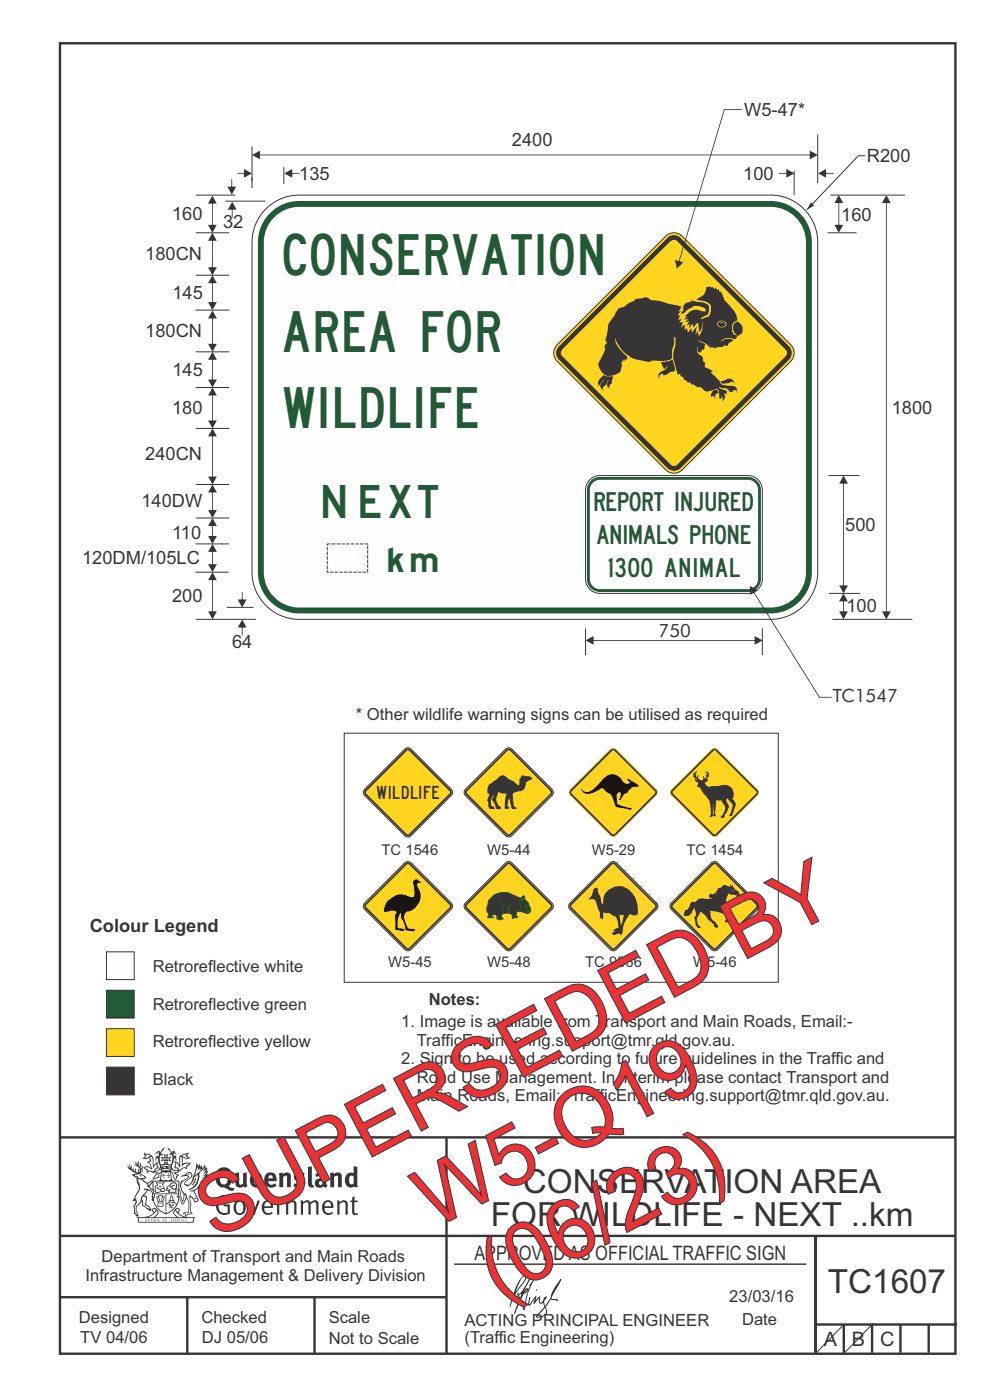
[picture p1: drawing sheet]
<svg xmlns="http://www.w3.org/2000/svg" width="210mm" height="297mm" viewBox="0 0 210 297" stroke-linecap="round" stroke-linejoin="round" font-family="sans-serif">
<g fill="none" stroke="#373435" stroke-width=".51">
<path d="M12.7 9.2h190v278h-190zM12.7 241.3h190M94.7 241.4v45.8M12.7 275.2h82M12.7 262.2h190.1M39.7 275.2v12M66.7 275.2v12M173 262.1v24.9M173 281h30M179 281v6M185 281v6M191 281v6"/>
<path d="M197 281v6"/>
</g>
<path d="M96.4 268.2h74.6" fill="none" stroke="#373435" stroke-width=".21"/>
<g fill="#373435">
<path d="M47 248.4a2.55 2.55 0 0 0 0 2.7l.3 .2a.81 .81 0 0 0 1-1v-.5a1.04 1.04 0 0 0-1.1-1.5zM46.3 248.1a1.82 1.82 0 0 1 2.1-.2 1.82 1.82 0 0 1 .9 1.8 2.29 2.29 0 0 1-.8 2l.7 .3h.5l-.2 .6a2.87 2.87 0 0 1-2-.7 2.12 2.12 0 0 1-1.7-3.1z" fill-rule="evenodd"/>
<path d="M49.9 248.9l.8-.2v2a.46 .46 0 0 0 .3 .6 .46 .46 0 0 0 .6-.3v-2.1l.7-.2v2.4l.2 .5-.5 .3-.3-.3a1.02 1.02 0 0 1-1.2 .3 1.02 1.02 0 0 1-.6-1.1z" fill-rule="evenodd"/>
<path d="M54 249.5l-.1 .5h.9a.49 .49 0 0 0-.2-.6 .49 .49 0 0 0-.6 .1zM53.4 249.1a1.34 1.34 0 0 1 1.6-.2 1.34 1.34 0 0 1 .6 1.5v.2h-1.7a.77 .77 0 0 0 .5 .8 .77 .77 0 0 0 .9-.4l.3 .5a1.59 1.59 0 0 1-2 .2 1.59 1.59 0 0 1-.5-2.1z" fill-rule="evenodd"/>
<path d="M57 249.5l-.1 .5h1a.49 .49 0 0 0-.2-.6 .49 .49 0 0 0-.7 .1zM56.4 249.1a1.34 1.34 0 0 1 1.6-.2 1.34 1.34 0 0 1 .7 1.5v.2h-1.8a.77 .77 0 0 0 .5 .8 .77 .77 0 0 0 .9-.4l.4 .5a1.59 1.59 0 0 1-2.1 .2 1.59 1.59 0 0 1-.5-2.1z" fill-rule="evenodd"/>
<path d="M59.2 248.9l.7-.2 .1 .4a.95 .95 0 0 1 1-.3 .95 .95 0 0 1 .7 .8v2.3h-.8v-2.3a.46 .46 0 0 0-.8 .1v2.2h-.8z" fill-rule="evenodd"/>
<path d="M62.6 249.1a1.75 1.75 0 0 1 2-.1l-.2 .5-.6-.2a.43 .43 0 0 0-.6 .3l.4 .3a1.04 1.04 0 0 1 1.2 1.1 1.04 1.04 0 0 1-1.4 1l-1.2-.4 .3-.6 1 .4 .4-.4a.88 .88 0 0 0-1-.5l-.4-.2-.1-.4z" fill-rule="evenodd"/>
<path d="M65.3 247.6l.8-.2 .1 3.8 .3 .2 .1 .4a.88 .88 0 0 1-1 0 .88 .88 0 0 1-.3-1z" fill-rule="evenodd"/>
<path d="M67.8 250.6a.43 .43 0 0 0-.1 .7 .43 .43 0 0 0 .7-.1v-.7zM66.8 249.1a1.7 1.7 0 0 1 2.4 .1v1.9l.3 .4-.4 .5-.5-.4a1.03 1.03 0 0 1-1.7-.1 1.03 1.03 0 0 1 .8-1.5h.7v-.4a.8 .8 0 0 0-1.2 .1z" fill-rule="evenodd"/>
<path d="M70 248.9l.7-.2 .1 .4a.95 .95 0 0 1 1-.3 .95 .95 0 0 1 .7 .8v2.3h-.8v-2.3a.46 .46 0 0 0-.8 .1v2.2h-.8z" fill-rule="evenodd"/>
<path d="M74.3 249.5a1.48 1.48 0 0 0 0 1.7h.5l.2-.1v-1.5l-.3-.2zM75 247.4l.8 .1 .1 4.4h-.7l-.1-.2a1.26 1.26 0 0 1-1.4 0 1.26 1.26 0 0 1-.5-1.3 1.29 1.29 0 0 1 .4-1.4 1.29 1.29 0 0 1 1.4-.1z" fill-rule="evenodd"/>
<path d="M46.4 253.9a1.72 1.72 0 0 1 2.3 0l-.3 .3a1.24 1.24 0 0 0-1.4-.2 1.24 1.24 0 0 0-.6 1.4 1.49 1.49 0 0 0 1.2 1.9l.7-.1v-1.3h-.8l-.1-.4h1.3v1.9a1.93 1.93 0 0 1-2.2 0 1.93 1.93 0 0 1-.7-2.2l.2-.8z" fill-rule="evenodd"/>
<path d="M50.4 255.1a1.65 1.65 0 0 0 .2 2.2 .99 .99 0 0 0 1-1.4 .78 .78 0 0 0-.4-.8 .78 .78 0 0 0-.8 0zM50 254.9a1.33 1.33 0 0 1 1.6-.1 1.33 1.33 0 0 1 .5 1.4 1.31 1.31 0 0 1-1.3 1.6 1.31 1.31 0 0 1-1.2-1.6v-.6z" fill-rule="evenodd"/>
<path d="M52.5 254.7l.4-.1 .9 2.6 .8-2.5h.5l-1.1 3h-.5z" fill-rule="evenodd"/>
<path d="M56.3 255.2l-.2 .7h1.3a.7 .7 0 0 0-.3-.8 .7 .7 0 0 0-.8 .1zM55.9 255a1.22 1.22 0 0 1 1.5-.2 1.22 1.22 0 0 1 .5 1.5h-1.8a.93 .93 0 0 0 .5 1 .93 .93 0 0 0 1.1-.2l.2 .3a1.43 1.43 0 0 1-1.8 .1 1.43 1.43 0 0 1-.6-1.7z" fill-rule="evenodd"/>
<path d="M58.7 254.7l.4-.1 .1 .5 .4-.4 .6-.1-.2 .5a.66 .66 0 0 0-.8 .7v1.9h-.4z" fill-rule="evenodd"/>
<path d="M60.6 254.7l.4-.1 .1 .5a.94 .94 0 0 1 1-.5 .94 .94 0 0 1 .8 .8v2.3h-.5l-.1-2.5a.81 .81 0 0 0-1.2 .3v2.2h-.4z" fill-rule="evenodd"/>
<path d="M63.7 254.7l.5-.1 .1 .5 .4-.3a.78 .78 0 0 1 1.1 .3 .9 .9 0 0 1 1-.5 .9 .9 0 0 1 .8 .8v2.3h-.5l-.1-2.5a.67 .67 0 0 0-1.1 .3v2.2h-.5v-2.4l-.4-.3-.7 .4v2.3h-.5z" fill-rule="evenodd"/>
<path d="M69 255.2l-.1 .7h1.3a.7 .7 0 0 0-.3-.8 .7 .7 0 0 0-.9 .1zM68.7 255a1.22 1.22 0 0 1 1.5-.2 1.22 1.22 0 0 1 .5 1.5h-1.8a.93 .93 0 0 0 .4 1 .93 .93 0 0 0 1.2-.2l.1 .3a1.44 1.44 0 0 1-1.7 .1 1.44 1.44 0 0 1-.6-1.7z" fill-rule="evenodd"/>
<path d="M71.4 254.7l.5-.1 .1 .5a.94 .94 0 0 1 1-.5 .94 .94 0 0 1 .8 .8v2.3h-.5l-.1-2.5a.81 .81 0 0 0-1.2 .3v2.2h-.4z" fill-rule="evenodd"/>
<path d="M74.7 253.9l.5-.1v.9h.7l-.1 .3h-.6v2.2l.1 .2h.5l.1 .3a.75 .75 0 0 1-1.2-.6v-2.1h-.4v-.3h.4z" fill-rule="evenodd"/>
<path d="M30.8 244.9l1.1 .3-.9 .5h-.4l.6-.5zM31.8 245.4h.2a2.44 2.44 0 0 1 .4 1.9l.1 .5 .7-1-.1 .6 .3 .3a.57 .57 0 0 0-.6 .7l-1-.1-.5 .2 .2-.5-.8-.3 .7-.1 .9 .5 .1-.1-.6-1.3-.2-.2h.5zM30.7 244.4l-.1 .5 .2 .4-.6 .4a1.04 1.04 0 0 0 1.4-.1l.2 .6-.3 .1-.2 .4a.94 .94 0 0 1 .8 1.1l-.2-.1a1.16 1.16 0 0 0-1.5-.1l.3 .4 .4 .2 .1 .5 .2 .1 .1-.2a.94 .94 0 0 1 1.1 .2l.8 .1-1.2 1.2a1.13 1.13 0 0 0 1.2-.2l.4-.1-.1-.4 .5-.8a.83 .83 0 0 0-.6 1.1l-.3-.1-.7 .4 1.1-1.4-.5 .1-.5-.1 1.3-.5-.1-.1-.9 .4v-.3l.2-.2 .3 .1 .1-.3-.2-.4v-.6l-.1-.4-.7 1v-.7a1.42 1.42 0 0 0-1.6-1.8z" fill-rule="evenodd"/>
<path d="M38.5 245.2l.5-.2 .7-.1-.6 .3 .8 .5h-.3zM38.3 245.5l.2-.1 .1 2a1.69 1.69 0 0 1 1.6-.6l-.8 .5 .1 .5a1.1 1.1 0 0 0-1.5 .6l-.1-.5-.2-.2h-.5l.3-.4-.3-.7a1.42 1.42 0 0 1 .8 1.1l.2-.1zM37.1 246.2l.1 1-.2 .3 .1 .4h.5l.1 .2a.96 .96 0 0 1-1.1-.1l-.1 .1a1.06 1.06 0 0 0 1.3 .2v.1a.72 .72 0 0 1-1 .2l.3 .5 .6 .2-.4 .2-.1 .6-.2-.3-.4-1.1-.4-.4 .4 .9a1.54 1.54 0 0 0 .7 1.2l.2-.3a.58 .58 0 0 1 .4-.8l.2-.1h-.3l-.5-.3 .9-.5a.93 .93 0 0 1 1.2-.5v.2l.2-.2 .1-.5a.99 .99 0 0 0 .7-.8l-1.3 .1-.3 .2-.1-1.4 .9 .4 .9-.3h-.4l-.5-.4 .4-.7-.6 .2a1.46 1.46 0 0 0-1.4 2.1v.4l-.2-.4z" fill-rule="evenodd"/>
<path d="M35.6 248.9l.2 .1-.1 .3 .4 .1h-.4v.6l-.1-.6h-.3l.3-.1z" fill-rule="evenodd"/>
<path d="M34.6 248.9l.2 .1v.3l.3 .1h-.3l-.1 .6v-.6h-.4l.4-.1z" fill-rule="evenodd"/>
<path d="M34.3 248.8a.57 .57 0 0 1 .9 .2 .57 .57 0 0 1 .9-.2l.2 1.4h-.2a.57 .57 0 0 1-.9 0 .69 .69 0 0 1-1.1 0zM34.2 248.1l-.3 2.1-.2 .4h3l-.2-.4-.3-2.1h-.2v.2l-.8-.1-.8 .1v-.2z" fill-rule="evenodd"/>
<path d="M34.2 252.4a.3 .3 0 0 0 .6 0 .3 .3 0 0 0-.6 0zM33.3 250.9l.3 .3-.3 .4a.79 .79 0 0 0 0 1.3l.8-.2-.1-.3a.55 .55 0 0 1-.7-.6l.1-.1 .2 .3 .3 .2 .8-.2-.4-.7 .4-.4-.7 .2zM33 250.7l1.1 .2 .9-.2-.4 .6 .4 1.2a.56 .56 0 0 1-.8 .3l-.2 .1a.73 .73 0 0 1-.9 .1 .73 .73 0 0 1-.3-1v-.4l.6-.4z" fill-rule="evenodd"/>
<path d="M35.6 251.8l.7-.4a.58 .58 0 0 1 1-.1 .58 .58 0 0 1-.4 .9l-.3-.3a.43 .43 0 0 1 .6-.4 .57 .57 0 0 0-.8 .2l-.2-.1-.3 .1 .4 .2a.55 .55 0 0 0 .9 .4v.5h-1.3l.3-.4-.1-.1-.6 .1 .2-.3-.2-.1zM35.4 251.8l-.1 .2a.39 .39 0 0 0 .2 .6h.3l-.2 .4h1.9l-.1-.8a.86 .86 0 0 0-.1-1.3 .86 .86 0 0 0-1.3 .4z" fill-rule="evenodd"/>
<path d="M36 254.8h.8v.2h-.8zM36.4 253.8l.2 .8h-.4zM36.4 253.5l-.3 .5-.1 .6h-.2v.4l-.7 .4 .2 .1a1.48 1.48 0 0 1 2.1 .2l.2-.1-.6-.5v-.5h-.2l-.1-.6z" fill-rule="evenodd"/>
<path d="M35.8 255.4l.4 .1 .1 .3 .3-.2-.2-.2a.38 .38 0 0 1 .5 .5l-.2-.2-.3 .2 .3 .2-.3 .3-.1-.4-.4 .4-.1-.2 .4-.3-.1-.1-.2 .1z" fill-rule="evenodd"/>
<path d="M34.5 254h.2v.2l-.2 .6h-.2zM33.6 255.3h.9v.2a.55 .55 0 0 1-.8 .4v-.2l-.2-.1zM33.4 254h.2l.2 .8h-.2zM33.6 255l.8-.1 .1 .2h-.8zM33.8 253.7h.5l-.2 1.1h-.1zM33.3 253.8l-.1 .3 .3 1.1a.48 .48 0 0 0-.1 .6 .48 .48 0 0 0 .5 .2h.5a.49 .49 0 0 0 .2-.8l.3-1.1-.1-.3a1.42 1.42 0 0 0-1.5 0z" fill-rule="evenodd"/>
<path d="M33.7 251.5l.4 .1 .1 .3h-.3z" fill-rule="evenodd"/>
<path d="M41.3 250.1l.3-.2-.2 .8-.6 .8h-.2l.5-.7z" fill-rule="evenodd"/>
<path d="M39.7 249l.3-.2 .5 .2a.88 .88 0 0 1-.6 1.1 1.22 1.22 0 0 0-.8 1.3l.5 .2a.72 .72 0 0 0 .9-.4l.5-.8 .2-.6 .8-.6v.2a2.85 2.85 0 0 1-2 2.9l.1 .1a2.13 2.13 0 0 0 1.9-1.5v-.3a2.01 2.01 0 0 0 .3-1.7l1.1-1.3-.4 1 .7-.5-.7 1 .8-.4-.8 .8 .7-.2-.9 .6 .8-.1-.8 .4h.7l-.8 .3 .3 .2h-.4l.2 .3h-.4l.2 .3h-.4l.1 .2h-.1a2.16 2.16 0 0 1-2 1.1l.1 .2 .4-.1a.76 .76 0 0 1 .7 .8l.5 1.2-.6 .2a1.45 1.45 0 0 0-1.1-1.3l.2 1.8-.1 1.8 .4 .3a1.07 1.07 0 0 0-1.2 .4v-.3l-.5-.2a.87 .87 0 0 1 1.1-.1v-.7a4.4 4.4 0 0 0-.6-3.1l-.1-.3h-.2a2.16 2.16 0 0 1-.7-2.2l.3-.4 1.2-.7a.55 .55 0 0 0-.4-.8zM37.8 252.4a.76 .76 0 0 1 .3 1.1l.6 1.6 .4-1.7 .2 .1a.61 .61 0 0 1-.1 .9l-.3 .8-.2 .1-.7-1.6-.3 .1a1.18 1.18 0 0 0 .1-1.4zM41.8 247.5l.2 .7 .3-.5v.6l.4-.5a1.9 1.9 0 0 1-1.2 1.4l-.3 .3zM38.2 249.6l1.4-.2 .2 .2v.3l-.5 .2a1.26 1.26 0 0 0-.9 1.9l.2 .7a1.84 1.84 0 0 1 .1 2.1l-.4-1.4a.96 .96 0 0 0-.4-1.2l-.4 .2a.78 .78 0 0 1 0 1.3l.1 .3h.4l.4 1.1a.38 .38 0 0 0 .2 .4 .38 .38 0 0 0 .4-.1l.6-1.2a2.94 2.94 0 0 1 .4 2.5l-.1 .4h-.8l-.3 .4v.2l.4-.1 .1 .4 .2 .1a1.02 1.02 0 0 1 1.3-.5v-.4l-.3-.1 .1-1.8-.3-1.3h.1a1.14 1.14 0 0 1 .8 1 .63 .63 0 0 0 .8-.2 .63 .63 0 0 0-.2-.9l-.6-1.2 .9-.6 .2-.4h.3l-.1-.2h.4l-.1-.3h.3l-.1-.3 .5-.1-.2-.2 .6-.4v-.2h-.2l.4-.5h-.3l.3-.5-.4 .1 .4-.5v-.3l-.3 .2 .2-.7-.1-.2-.4 .3v-.8l-.6 .8-.2-.8-.2 .5-.3-.7-.1 .6-.5-.8-.1 1.4-.6 1.8a1.81 1.81 0 0 1-1 1.5l-.6-.2a1.75 1.75 0 0 1 1.1-1.2 .75 .75 0 0 0 .1-1.3 .75 .75 0 0 0-1.2 .4z" fill-rule="evenodd"/>
<path d="M41.2 254.1h.3l.2 .2-.4 .1z" fill-rule="evenodd"/>
<path d="M29.4 258.4h11.6l-.1 .8h-11.4zM31.3 258.2l.5-.1a2.48 2.48 0 0 0 1.4-1.3l.3 .5-.5 .6-.5 .3zM32.5 256.6l.3-.2 .2 .1-.3 .7zM37.2 256.8a2.65 2.65 0 0 0 1.8 1.4h-1.1l-.5-.3-.5-.6zM37.4 256.5l.2-.1 .3 .2-.3 .6zM29.2 258.2l.1 1.2h11.8l.2-1.1-.2-.1a4.1 4.1 0 0 1-3.3-.9l.3-.4-.1-.6a1.06 1.06 0 0 0-1.3 1l.2 .4 .6 .5h-4.7l.3-.1a.84 .84 0 0 0 .6-.8 .84 .84 0 0 0-.5-.8l-.3-.2h-.5l-.1 .6 .3 .4a4.2 4.2 0 0 1-3.4 .9z" fill-rule="evenodd"/>
<path d="M31 258.7l.1 .2h-.2zM31 258.5l-.3 .6 .4-.2 .2 .2z" fill-rule="evenodd"/>
<path d="M31.3 258.6h.3v.4a.25 .25 0 0 0 .2-.1 .25 .25 0 0 0-.1-.3h.1a.29 .29 0 0 1 0 .4 .29 .29 0 0 1-.4 0 .29 .29 0 0 1 0-.4z" fill-rule="evenodd"/>
<path d="M32.2 258.6a.22 .22 0 0 1 .3 .2 .22 .22 0 0 1-.3 .2zM32 258.6l.1 .4a.33 .33 0 0 0 .4 0 .33 .33 0 0 0 0-.4 .33 .33 0 0 0-.5 0z" fill-rule="evenodd"/>
<path d="M32.9 258.7l.1 .2h-.2zM32.9 258.5l-.2 .6 .3-.2 .2 .2z" fill-rule="evenodd"/>
<path d="M33.3 258.6h.2l.1 .1 .2-.1-.2 .2 .2 .3-.3-.3-.1 .3h-.1l.2-.3z" fill-rule="evenodd"/>
<path d="M34.7 258.7l.1 .2h-.2zM34.7 258.5l-.3 .6 .4-.2 .2 .2z" fill-rule="evenodd"/>
<path d="M35 258.5h.5l-.2 .1v.5h-.2l.1-.5z" fill-rule="evenodd"/>
<path d="M36.2 258.6l.3-.1-.1 .1v.2h.1h-.1v.3h-.2z" fill-rule="evenodd"/>
<path d="M36.7 258.6h.2v.5h-.2z" fill-rule="evenodd"/>
<path d="M37.3 258.6a.22 .22 0 0 1 .3 .2 .22 .22 0 0 1-.3 .2zM37.1 258.6v.4a.33 .33 0 0 0 .5 0 .33 .33 0 0 0 0-.4 .33 .33 0 0 0-.5 0z" fill-rule="evenodd"/>
<path d="M37.8 258.6l.4-.1-.2 .1v.2h.1h-.1v.2l.2 .1h-.4z" fill-rule="evenodd"/>
<path d="M38.4 258.6h.2l-.1 .4 .2 .1h-.3z" fill-rule="evenodd"/>
<path d="M38.9 258.6h.2v.5h-.2z" fill-rule="evenodd"/>
<path d="M39.3 258.6h.2h-.1l.2 .3-.2 .2-.1-.1v-.1l.2 .1z" fill-rule="evenodd"/>
<path d="M34.2 247.4a1.51 1.51 0 0 1 2 .2 2.67 2.67 0 0 0-2.1 0zM35.7 247.6l.4 .1 .1 .3-.4-.1zM34.6 247.6h.5l.1 .2h-.4zM34 247.8l.3 .2h-.3zM34.9 246.9l.3-.2 .3 .2zM34.9 245.6l.2 .1v.3h-.2zM35 245.1l.2 .2 .2-.2-.1 .3h-.2zM35.1 246.3h.2l.1 .4-.2-.2-.2 .2zM35.3 245.7l.2-.1v.4h-.2zM34.4 245.7h.3l.1 .3-.4 .1 .2-.2zM35.7 245.7h.3l-.2 .2 .2 .2-.4-.1zM32.7 244.9l1-.5-.1 1-.2-.2-.3 .2-.3 1.1 .5-1 .3 .9a1.84 1.84 0 0 1 .2 1.7l.4 .1a2.48 2.48 0 0 1 2.2 0l.2-.2-.2-.7 .7-1.8 .4 .7-.2-1-.2-.1-.2 .3v-.9l.6 .4-.6-.8-.3 .1-.1 .4-.5-.9-.5-.3 .2 .5 .6 .5-.5 .8 .4-.4a2.06 2.06 0 0 1 0 2.3l-.5-.2-.2-.6 .1-.1 .8 .2-.4-.5 .4-.5-.7 .2-.2-.2 .2-.7-.5 .4-.5-.4 .2 .7-.2 .2-.7-.2 .4 .5-.4 .5 .8-.2 .1 .1-.2 .6-.5 .2a2.02 2.02 0 0 1 0-2.2l.3 .5-.1-.7-.3-.1 .8-1.2-.4 .3-.5 .8-.2-.3a.8 .8 0 0 0-.8 .5z" fill-rule="evenodd"/>
<path d="M29.2 250.1l.3 .1a.61 .61 0 0 1 .8 .4l.3 .2a.8 .8 0 0 1 .6 1l.4 .1 .5 .5a1 1 0 0 1 .5 1.1l-.1 .7v-.5h-.1a.96 .96 0 0 0-.8-1.3l-.2-.2h-.7l-.1-.1-.1 .1 .1 .3h.6l-1.2 1.3-.2 1-.4 .6a1.33 1.33 0 0 0-.5 1.8l.2 .5a1.26 1.26 0 0 1-.5-1.5l-.1-.3a1.56 1.56 0 0 0 .4-1.7l-.3 .2 .2-.5a3.2 3.2 0 0 0 .7-3zM30.4 253.9h.4a2.06 2.06 0 0 1-.1 1.6l.7 .5 .4 .4-.6-.1-.8-.6-.1-.9a.51 .51 0 0 1 .1-.9zM28.6 249.3a1.52 1.52 0 0 1 2.1 .5l-1.1 .2-.2-.1-.1-.4h-.5zM27.5 247v.8l-.3-.4h-.1a3.1 3.1 0 0 0 1.9 1.6l-1 .1 .5 .6 .5 .1 .1 1.1a1.84 1.84 0 0 1-.3 2.5l-.4 .9-.3 .4 .2 .1 .4-.1 .1 .4-.2 .5-.3 .2 .1 1.7h.2l.3 .5 .1 .1 .4-.1-.1-.5a1.3 1.3 0 0 1-.1-1.7l.9-1 .1 1.1 .6 .2 .5 .5 .1-.1 .2 .3h.5a1.85 1.85 0 0 0-1.2-1.4l.1-.3a1.39 1.39 0 0 0 0-1.4l-.5-.1 .5-.5a.66 .66 0 0 1 .9-.4 .66 .66 0 0 1 .3 .9l-.1 .4 .2-.1v.2l-.1 .3 .2 .5 .1-.3a2.24 2.24 0 0 0 .1-2.2 .73 .73 0 0 1-.7-.7 .73 .73 0 0 1 .6-.7v-.2a.94 .94 0 0 0-.9 .8 .48 .48 0 0 1-.1-.6 .48 .48 0 0 1 .5-.2l.5-.3a.51 .51 0 0 0-.8 .2l-.5 .2-1-.8h.6l.2-.5-1.2-.7 .5-.5v-.3l-.5 .4 .1-.2a.69 .69 0 0 0 .2-1v.4l-.2 .3v-1.1l-.3-.2 .1 .6-.1 .2-.4-1.3v.7l-.6-.4 .5 .7-.6-.2 .3 .3a1 1 0 0 1 .7 1.4l-.2-.8v.9l-.5-.2v-.8l-.2 .7-.2-.1-.1-.6-.2 .4-.2-.2 .1-.7-.2 .5z" fill-rule="evenodd"/>
<path d="M29.6 249.4l.2-.1 .3 .2z" fill-rule="evenodd"/>
<path d="M32.4 250.5h5.6v2l-.2-.1v-1.7h-5.2v2.5h5.2v-.8l.1 .2-.1 1.1v-.3h-2.5v4a4.1 4.1 0 0 0 2.6-3.6l.1-.1a4 4 0 0 1-2.8 3.9 4.2 4.2 0 0 1-2.8-4.7l.1 1.2 .1-.1a3.8 3.8 0 0 0 2.5 3.4v-4h-2.5l-.2-.9z" fill-rule="evenodd"/>
<circle cx="40" cy="249.1" r=".17"/>
</g>
<g fill="#252726">
<path d="M111.6 273.7l.2-.2-.5 .7zM110.4 274.5l.3 .1-.3 .7-.3-.4zM110.9 270.9l.5-.1a9.3 9.3 0 0 1-2 3.2l-.1 .2 1-2.5zM110.6 271a14.7 14.7 0 0 0-2.2 4.9l-.3 1.2 .1 .1 .8-2.4a.42 .42 0 0 0 .2 .7 .42 .42 0 0 0 .6-.3l.2-.2 .2 .6-1.1 3.1h.2l1.1-2.8 .6 1.9 .2 .2 .2-.5a13.5 13.5 0 0 1 2-6.2l.5-.5-.2-.2-1.6 2.1 .4-.1a14.9 14.9 0 0 0-1.3 5.1l-.4-1.2a1.39 1.39 0 0 1 .2-1.8l.1-.2a.92 .92 0 0 0 .8-1.2 .75 .75 0 0 0-.7 .7l-.2 .2 1.6-3.4h-.1l-.4 .7a10.5 10.5 0 0 1-2.2 3.2l.2-.4a.32 .32 0 0 0-.4 .2 .32 .32 0 0 0 .1 .4l-.5 .4a3.2 3.2 0 0 1 1.1-2.3l.5-.6a2.49 2.49 0 0 0 .7-1.6l-.3-.2z" fill-rule="evenodd"/>
<path d="M115.6 277.5a1.15 1.15 0 0 1 .1 1.3 1.15 1.15 0 0 1-1.2 .5h-.5zM112.3 275.1l-.3 1.7 .3 .2 1.2-1.5-.3 1.1 1.1-1.2a.94 .94 0 0 0 .4 1.2l.5-.3 .3 .9-1.2 1.3a.98 .98 0 0 0-.5 1 1.9 1.9 0 0 0 2.3-1.3l-.1-.3a1.02 1.02 0 0 1 .3-1.4l.5-.9 1.5 .3-.2-.5v.3l-1.1-.2v-.2l2-3.6 .1-.3-.1-.1-1.8 2.7a6.6 6.6 0 0 1-1.5 3l-.2-.2a1.01 1.01 0 0 1 .4-1.4l.1-.2-.3-.2-.3 .5-.2 .5-.5 .4-.2-.4 .1-.9-.2-.1-.8 .9 .2-.9h-.1l-1.4 1.7 .2-1.4v-.1z" fill-rule="evenodd"/>
<path d="M113.7 273.5l.3 .3h-.3z" fill-rule="evenodd"/>
</g>
<path d="M179 281l-6 6.2" fill="none" stroke="#373435" stroke-width=".21"/>
<path d="M22.6 201.9h5.9v5.9h-5.9z" fill-rule="evenodd" fill="#fefefe" stroke="#373435" stroke-width=".21"/>
<path d="M22.6 210.1h5.9v5.9h-5.9z" fill-rule="evenodd" fill="#225a35" stroke="#373435" stroke-width=".21"/>
<path d="M22.6 218.2h5.9v5.9h-5.9z" fill-rule="evenodd" fill="#ffd520" stroke="#373435" stroke-width=".21"/>
<path d="M56.8 43.9a10 10 0 0 1 6.7-2.5h100a10 10 0 0 1 10 10v70a10 10 0 0 1-10 10h-100a10 10 0 0 1-10-10v-70a10 10 0 0 1 3.3-7.5z" fill-rule="evenodd" fill="#fefefe" stroke="#373435" stroke-width=".21"/>
<path d="M57.3 45.2a8.7 8.7 0 0 1 6.2-2.6h100a8.8 8.8 0 0 1 8.7 8.8v70a8.8 8.8 0 0 1-8.7 8.7h-100a8.8 8.8 0 0 1-8.8-8.7v-70a8.7 8.7 0 0 1 2.6-6.2z" fill-rule="evenodd" fill="#225a35"/>
<path d="M58.5 45.7a7.5 7.5 0 0 1 5-1.8h100a7.5 7.5 0 0 1 7.5 7.5v70a7.5 7.5 0 0 1-7.5 7.5h-100a7.5 7.5 0 0 1-7.5-7.5v-70a7.5 7.5 0 0 1 2.5-5.7z" fill-rule="evenodd" fill="#fefefe"/>
<path d="M69.4 115.4h8.6v6h-8.6z" fill="none" stroke="#225a35" stroke-width=".21" stroke-dasharray=".8 .2" stroke-linecap="butt"/>
<path d="M118.2 73.1l23-23a2.5 2.5 0 0 1 3.5 0l23 23a2.5 2.5 0 0 1 0 3.5l-23 23.1a2.5 2.5 0 0 1-3.5 0l-23-23.1a2.5 2.5 0 0 1 0-3.5z" fill-rule="evenodd" fill="#ffd520" stroke="#373435" stroke-width=".21"/>
<path d="M141.5 50.5a2.02 2.02 0 0 1 2.9 0l23 22.9a2.01 2.01 0 0 1 0 2.9l-23 23a2.01 2.01 0 0 1-2.9 0l-22.9-23a1.99 1.99 0 0 1 0-2.8z" fill-rule="evenodd" fill="#373435"/>
<path d="M142.3 51.1a1.03 1.03 0 0 1 1.3 0l23 23a1.05 1.05 0 0 1 0 1.5l-23 23-.6 .3-.7-.3-23-23a1.02 1.02 0 0 1 0-1.5z" fill-rule="evenodd" fill="#ffd520"/>
<path d="M152.5 68.3a.94 .94 0 0 1 1.5 .4l-.9-.3-.5 .1 .9 .1a.36 .36 0 0 1 .4 .4 .83 .83 0 0 1-1 .4 .83 .83 0 0 1-.6-.9zM152.4 68.2a.73 .73 0 0 0-.2 .9 .73 .73 0 0 0 .9 .4 .76 .76 0 0 0 1-.8 .76 .76 0 0 0-1-.7zM131.1 65.6l.3-.3a2.73 2.73 0 0 0 1.9-1l1.2-.5 .3-.4 1-.1a1.84 1.84 0 0 1 2.4 .4 15 15 0 0 1 4.4 .9l2 .4-.5 .4h.4l-.6 .7 .5-.1-.7 .9 .6-.1-.5 1.1 .8-.3-.6 .9 .9-.2-.4 1.3 .7-.8v1.2l.5-.4 .2 .9 .8-.9 .1 .9 1-1.3-.3 1.8 .5-.8 .2 1.2 .7-1.4 .2-2-.3 1.7-.4 .8-.2-1.9h-.5l-.7 1-.1-.9-.8 1 .2-1-.7 .4 .6-1.1-.9 .5 .7-.9-1 .3 .8-.8-.7 .2a3.5 3.5 0 0 1 2.6-1.6l1.7 .4 .3-.2a1.26 1.26 0 0 0-1.4-.9h-1.5l.4 .1-1.2 .5-1 .9h-.6l.7-.8h-.4l.4-.5h-.3a2.06 2.06 0 0 1 2-1.3l-.4-.2 1.6 .3a3.1 3.1 0 0 1 2.4 .9v.5a1.37 1.37 0 0 1-1.1 1.8l-.7 .4h.4a1.93 1.93 0 0 0 1.7-1.3 1.93 1.93 0 0 0-.6-2.1l-1.1-.4-1.3-.2 .6-.4a2.76 2.76 0 0 0 1.6-2.5l.4 .3 .3-.3 .4 .4 .1-.3 .5 .5 .1-.4 .6 .6 .1-.2 .4 .9v-.6l.5 1.2a7.4 7.4 0 0 0 2 2.6 4.1 4.1 0 0 1 1.1 2.6 1.82 1.82 0 0 0-.5 3.1h.5a1.64 1.64 0 0 1-.2-2.8l.4-.1a1.69 1.69 0 0 1 .4 2.8l-.5 .3-.6 .7-.3-.1a2.53 2.53 0 0 0-2.8 .5 .59 .59 0 0 0 .7-.3 1.94 1.94 0 0 1 2.1 .1l-1.1 .6-.2 .6a.73 .73 0 0 0-1 .2h-.9l-.8 .3-.8-.4v.5l-.2-.3a5.3 5.3 0 0 0-2.5-1.5l.3 .3 1.2 .6-.4 1.1h-.3l-.2 .5-.3 .1-.4-.3-.2-1 .2 1.4 .8 .6 .3 .5a.71 .71 0 0 0 .4 1v.4a.97 .97 0 0 0 1.1 .9l.6 .5-.5 .2a7.7 7.7 0 0 1 2.3 2.5l1.7 .3a1.22 1.22 0 0 1 1.7 1.3l-.1 .2-.2-.6-.3 .1h-.3l-.1 .3-.5 .1-.7-.7-1.7-.3 .3 .2 1.3 .6v.6l-.6-.3a1.17 1.17 0 0 1-.4 1.8l.2-.6-.1-.4-.1-.2-.2 .7h-.2l-.2-1.5a.68 .68 0 0 0-.4-.6 .68 .68 0 0 0-.8 .2l-.4 .2a1.46 1.46 0 0 1-2-.6l-.3-.2h-.6l-1-.6-.2 .1-.5-.5-.2 .2-.8-.8-.2 .2-.1-.2a.58 .58 0 0 0-.6-.7l-.1-.6-.5 .3-.4-1.3a6.8 6.8 0 0 1-.1-5.2v-1.5l-.4 .1a3.7 3.7 0 0 1-.3 2.7v.7a1.18 1.18 0 0 1-.3 1.2 1.18 1.18 0 0 1-1.2 .3l-2.9 .1a1.87 1.87 0 0 1-1.8-.1 7 7 0 0 1-5.5-3.9l-.4-.9v.3a5.6 5.6 0 0 0 2.2 3.4l.4 .3-.1 .6-.6-.1 .3 .4-.7-.3 .3 .5-.5-.1 .1 .9a1.81 1.81 0 0 1-1.6 1.9 2.24 2.24 0 0 1-3.2-1.4 1.6 1.6 0 0 1 .3-2 3.7 3.7 0 0 0 .8-2.7l.5-.7v-.2a1.3 1.3 0 0 1 0-1.4l.2-.9a4.4 4.4 0 0 1 1.4-3.2zM152.8 80.9l.9-.2a1.22 1.22 0 0 1 1.2-.4 1.22 1.22 0 0 1 .9 1.1 .89 .89 0 0 0-1.4-.1h-.8a.49 .49 0 0 1-.8-.4zM151.2 82.9a.58 .58 0 0 1 .8-.3 .58 .58 0 0 1 .3 .8l-.6 .3v.9a.46 .46 0 0 0-.3-.5 .46 .46 0 0 0-.5 .1l-.1-.4zM140.2 76.9l.6 1.3 .3-.1 .5-.5a2.15 2.15 0 0 1-1.5 1.4l-.4 .4v.9l.4-.8 .5-.3a.52 .52 0 0 0 .4 .5 .52 .52 0 0 0 .6-.3l.7-.5a.71 .71 0 0 0 .8-.3 .71 .71 0 0 0 0-.8l-.4-1.5-.9 .3zM127.5 80.1a1.39 1.39 0 0 0-.6 1.7l.1 .4 .2-.6 1-1.2-.2 .4a1.34 1.34 0 0 0-.6 1.4l.4 .7a1.59 1.59 0 0 1 .8-1.3l.4-1v.1a1.16 1.16 0 0 0 .4 1.7 .73 .73 0 0 1 .4-1.1l.2-1.5-1.2 .1-.7-.4z" fill-rule="evenodd" fill="#373435"/>
<path d="M125.4 101.6l1.2-.6 .7-.1h31.4a3.1 3.1 0 0 1 3 3v18.9a3.1 3.1 0 0 1-3 3.1h-31.4a3.1 3.1 0 0 1-3.1-3.1v-18.9a3 3 0 0 1 1.2-2.3z" fill-rule="evenodd" fill="#fefefe" stroke="#373435" stroke-width=".21"/>
<path d="M125.5 101.8l1.1-.5 .7-.1h31.4a2.76 2.76 0 0 1 2.7 2.7v18.9a2.76 2.76 0 0 1-2.7 2.8h-31.4a2.76 2.76 0 0 1-2.8-2.8v-18.9a2.75 2.75 0 0 1 1-2.1z" fill-rule="evenodd" fill="#225a35"/>
<path d="M125.7 102.4l1-.5 .6-.1h31.4a2.16 2.16 0 0 1 2.1 2.1v18.9a2.16 2.16 0 0 1-2.1 2.2h-31.4a2.16 2.16 0 0 1-2.2-2.2v-18.9l.1-.5z" fill-rule="evenodd" fill="#fefefe"/>
<path d="M53.5 37.6v2.3M60.2 35.5v3.5" fill="none" stroke="#373435" stroke-width=".21"/>
<g fill="#373435">
<path d="M60.3 36.8l1.7-1v1.9zM61.8 36.7h1.8v.2h-1.8z"/>
<path d="M51.7 35.8l1.7 1-1.7 .9zM50.4 36.7h1.5v.2h-1.5z"/>
</g>
<path d="M53.5 31.1v7.3" fill="none" stroke="#373435" stroke-width=".21"/>
<path d="M53.5 32.9l1.6-1v1.9zM55 32.8h116.9v.2h-116.9zM171.8 31.9l1.7 1-1.7 .9z" fill="#373435"/>
<path d="M168.5 36.2v5.2M173.5 28.5v10.3" fill="none" stroke="#373435" stroke-width=".21"/>
<g fill="#373435">
<path d="M165.2 36.7h1.8v.2h-1.8zM166.8 35.8l1.7 1-1.7 .9z"/>
<path d="M175.1 36.7h1.8v.2h-1.8zM173.5 36.8l1.7-1v1.9z"/>
</g>
<path d="M41.5 41.4h8.4M41.5 49.4h7.1M41.5 58.4h7.1M41.4 65.8h7.3M41.5 74.6h7.1M41.5 90.9h7.1M41.5 82.2h7.1M41.5 115.4h7.1M41.5 102.8h7.1M41.5 109.9h7.1M41.4 121.4h7.1M41.5 131.4h12.8" fill="none" stroke="#373435" stroke-width=".21"/>
<g fill="#373435">
<path d="M44.1 72.9h1.9l-.9 1.7zM45 67.4h.2v5.7h-.2zM45.1 65.9l.9 1.7h-1.9z"/>
<path d="M45.1 74.6l.9 1.7h-1.9zM45 76.2h.2v4.5h-.2zM44.1 80.5h1.9l-.9 1.7z"/>
<path d="M45.1 82.2l.9 1.7h-1.9zM45 83.7h.2v5.6h-.2zM44.1 89.2h1.9l-.9 1.7z"/>
<path d="M44.1 101.1h1.9l-.9 1.7zM45 92.4h.2v8.8h-.2zM45.1 90.9l.9 1.7h-1.9z"/>
<path d="M45.1 109.9l.9 1.7h-1.9zM45 111.4h.2v2.4h-.2zM44.1 113.7h1.9l-.9 1.7z"/>
<path d="M45.1 102.8l.9 1.7h-1.9zM45 104.3h.2v4h-.2zM44.1 108.2h1.9l-.9 1.7z"/>
<path d="M45.1 115.4l.9 1.7h-1.9zM45 116.9h.2v2.9h-.2zM44.1 119.7h1.9l-.9 1.7z"/>
<path d="M45.1 121.4l.9 1.7h-1.9zM45 122.9h.2v6.9h-.2zM44.1 129.7h1.9l-.9 1.7z"/>
<path d="M50.4 127.2h1.9l-.9 1.7zM51.3 125.6h.2v1.7h-.2z"/>
<path d="M48.2 39.6h1.9l-.9 1.7zM49.1 38h.2v1.7h-.2z"/>
<path d="M51.4 131.4l.9 1.7h-1.9zM51.3 133h.2v1.8h-.2z"/>
<path d="M49.3 42.8l.9 1.7h-1.9zM49.2 44.3h.1v1.9h-.1z"/>
<path d="M44.1 64.1h1.9l-.9 1.7zM45 59.9h.2v4.3h-.2zM45.1 58.4l.9 1.7h-1.9z"/>
<path d="M45.1 41.5l.9 1.7h-1.9zM45 43h.1v4.8h-.1zM44.1 47.7h1.9l-1 1.7z"/>
<path d="M45.1 49.4l.9 1.7h-1.9zM45 50.9h.1l.1 5.9h-.2zM44.1 56.7h1.9l-.9 1.7z"/>
</g>
<path d="M176.1 41.4h15.9M176.6 131.4h16.9" fill="none" stroke="#373435" stroke-width=".21"/>
<path d="M188 41.4l.9 1.7h-1.8zM187.9 42.9h.2v86.9h-.2zM187.1 129.7h1.8l-.9 1.7z" fill="#373435"/>
<path d="M175.5 49.4h6.2" fill="none" stroke="#373435" stroke-width=".21"/>
<path d="M177.9 41.4l1 1.7h-1.9zM177.8 42.9h.2v4.9h-.2zM177 47.7h1.9l-1 1.7z" fill="#373435"/>
<path d="M175.7 100.9h6.6M175.8 125.9h6.6" fill="none" stroke="#373435" stroke-width=".21"/>
<g fill="#373435">
<path d="M178.9 100.9l1 1.7h-1.9zM178.9 102.4h.1v21.9h-.1zM178 124.2h1.9l-1 1.7z"/>
<path d="M178.9 125.9l1 1.7h-1.9zM178.8 127.4h.2v2.4h-.2zM178 129.7h1.9l-1 1.7z"/>
</g>
<path d="M124.2 133.3v5.7M161.7 133.3v5.7" fill="none" stroke="#373435" stroke-width=".21"/>
<g fill="#373435">
<path d="M124.2 135.9l1.7-1v1.9zM125.8 135.8h34.4v.1h-34.4zM160.1 134.9l1.7 1-1.7 .9z"/>
<path d="M153.6 23.2l3.8-.1v.2l-3.8 .1zM153.6 23.2l.1 .1-9.6 32.3-.2-.1zM143.2 55.1l1.8 .6-1.4 1.3z"/>
<path d="M173.8 147.8h2.6v.2h-2.6zM159.8 125.6l.1-.1 14 22.4-.2 .1zM159.1 124.3l1.6 .9-1.5 1z"/>
</g>
<path d="M183.5 33h-1.4l-10.9 11.5" fill="none" stroke="#373435" stroke-width=".21"/>
<path d="M172 42.9l.7 .7-1.5 .9z" fill="#373435"/>
<path d="M47.8 42.7h8.5M48.1 128.8h5.7M73 155.5h92.1v52.9h-92.1z" fill="none" stroke="#373435" stroke-width=".21"/>
<path d="M85.9 158.9a.94 .94 0 0 1 1.3 0l8.5 8.5a.94 .94 0 0 1 0 1.4l-8.5 8.5a.94 .94 0 0 1-1.3 0l-8.6-8.5a.94 .94 0 0 1 0-1.4z" fill-rule="evenodd" fill="#ffd520" stroke="#373435" stroke-width=".21"/>
<path d="M77.5 167.6l8.5-8.6a.73 .73 0 0 1 1 0l8.6 8.6a.73 .73 0 0 1 0 1l-8.6 8.6a.73 .73 0 0 1-1 0l-8.5-8.6a.73 .73 0 0 1 0-1z" fill-rule="evenodd" fill="#373435"/>
<path d="M86.3 159.3h.5l8.7 8.7-.1 .3-8.8 8.7-.3-.1-8.7-8.7 .1-.3z" fill-rule="evenodd" fill="#ffd520"/>
<path d="M85.9 183a.94 .94 0 0 1 1.3 0l8.5 8.6a.94 .94 0 0 1 0 1.3l-8.5 8.5a.94 .94 0 0 1-1.3 0l-8.6-8.5a.94 .94 0 0 1 0-1.3z" fill-rule="evenodd" fill="#ffd520" stroke="#373435" stroke-width=".21"/>
<path d="M86 183.2a.73 .73 0 0 1 1 0l8.6 8.5a.73 .73 0 0 1 0 1l-8.6 8.6a.73 .73 0 0 1-1 0l-8.5-8.6a.73 .73 0 0 1 0-1z" fill-rule="evenodd" fill="#373435"/>
<path d="M86.3 183.4h.5l8.7 8.7-.1 .4-8.8 8.7-.3-.1-8.7-8.8 .1-.3z" fill-rule="evenodd" fill="#ffd520"/>
<path d="M82.2 191.2a3.7 3.7 0 0 1 4.9-.9 .71 .71 0 0 0 .8-.2 .71 .71 0 0 0 0-.8l-.1-1a1.62 1.62 0 0 1 0-1.6 1.26 1.26 0 0 1 1.5 .5h-.2a.53 .53 0 0 0-.6 .2 .53 .53 0 0 0 0 .7 3.4 3.4 0 0 1-2.3 5.3l-.3 .4a3.7 3.7 0 0 0 .8 3.2 1.24 1.24 0 0 1 1.4 .4l-.5 .2-1.5-.2-.4-1.7a2.88 2.88 0 0 1-.7-2v-.1a4 4 0 0 0-.5 3.3l1.1 .2 .3 .2-.2 .1a1.19 1.19 0 0 1-1.3-.1l-.5-.1v-1.8a2.36 2.36 0 0 1 .2-1.8 .74 .74 0 0 0-.8-.4l-1.8 .2a2.92 2.92 0 0 1 .7-2.2z" fill-rule="evenodd" fill="#000"/>
<path d="M120.9 191.6l8.5-8.6a.94 .94 0 0 1 1.3 0l8.6 8.6a.94 .94 0 0 1 0 1.3l-8.6 8.5a.94 .94 0 0 1-1.3 0l-8.5-8.5a.94 .94 0 0 1 0-1.3z" fill-rule="evenodd" fill="#ffd525" stroke="#373435" stroke-width=".21"/>
<path d="M129.6 183.2a.73 .73 0 0 1 1 0l8.6 8.5a.73 .73 0 0 1 0 1l-8.6 8.6a.73 .73 0 0 1-1 0l-8.6-8.6a.73 .73 0 0 1 0-1z" fill-rule="evenodd" fill="#373435"/>
<path d="M121.3 192l8.5-8.6 .4-.1 8.7 8.7 .1 .3-8.7 8.8-.3 .1-8.7-8.7z" fill-rule="evenodd" fill="#ffd525"/>
<path d="M126 188.6a3.4 3.4 0 0 1-1.1 2.2 1.19 1.19 0 0 1 1.6 .9l.5 1.3a1.39 1.39 0 0 1 .2 1.4l.5 .6a1.41 1.41 0 0 0 .2-1.4l.4 .1a2.01 2.01 0 0 1 1.8 .7h.5l.3 .6 .3 1.9-1.1 .4v.2h.4l-.7 .4v.2l.4-.1-.2 .3h.2l1.2-.3 .1 .4 .4-.3a6.3 6.3 0 0 1 1.8-4.2l.5 .3 .2-.1 .1 .2 .8-.3a5.3 5.3 0 0 0-3.3-5.9 3.4 3.4 0 0 0-4.1 3.8l-.4-.6a3.5 3.5 0 0 0-.7-2v-.2a.48 .48 0 0 0-.1-.6 .48 .48 0 0 0-.5-.1zM131.5 194.1l.5 .1 .3-.1-.6 2.3-.2-1.3a.9 .9 0 0 1 0-1z" fill-rule="evenodd" fill="#373435"/>
<path d="M98.7 167.4l8.5-8.5a.94 .94 0 0 1 1.4 0l8.5 8.5a.94 .94 0 0 1 0 1.4l-8.5 8.5a.94 .94 0 0 1-1.4 0l-8.5-8.5a.94 .94 0 0 1 0-1.4z" fill-rule="evenodd" fill="#ffd520" stroke="#373435" stroke-width=".21"/>
<path d="M98.8 167.6l8.6-8.6a.73 .73 0 0 1 1 0l8.6 8.6a.73 .73 0 0 1 0 1l-8.6 8.6a.73 .73 0 0 1-1 0l-8.6-8.6a.73 .73 0 0 1 0-1z" fill-rule="evenodd" fill="#373435"/>
<path d="M99.1 167.9l8.6-8.6 .3-.1 8.7 8.7 .1 .3-8.6 8.7-.4 .1-8.7-8.7z" fill-rule="evenodd" fill="#ffd520"/>
<path d="M103.9 166.4l1.6-1a1.12 1.12 0 0 1 .9-.8 1.12 1.12 0 0 1 1.1 .5l1.7 1a.87 .87 0 0 0 1 .5l.1-.2a1.5 1.5 0 0 1 .7-1.8l1.7 .4a.41 .41 0 0 1-.5 .5 .84 .84 0 0 0-.8 .9 1.47 1.47 0 0 1-1.6 1.4l-.3 .1a.85 .85 0 0 0-.8 1l.1 1.7a1.01 1.01 0 0 0 .7 .9h-.8l-.7-2.5-.5 1.8v.3l.4 .2v.1l-.7 .1 .1-1.9 .2-1.3-1.2-.1-.5-.3a2.24 2.24 0 0 0 .4 3.5l-.1 .1h-.7l-.7-1.6a.51 .51 0 0 1 0-.8l.1-.6a1.94 1.94 0 0 0-.4 2.6l.3 .1 .1 .3h-.8l-.3-.4v-.6a1.77 1.77 0 0 1 .2-1.8l-.1-1.1h-.1l-.1 .7a1.98 1.98 0 0 1 .3-1.9z" fill-rule="evenodd" fill="#373435" stroke="#373435" stroke-width=".21"/>
<path d="M142.4 167.4l8.5-8.5a.93 .93 0 0 1 1.3 0l8.6 8.5a.93 .93 0 0 1 0 1.4l-8.6 8.5a.94 .94 0 0 1-1.3 0l-8.5-8.5a.94 .94 0 0 1 0-1.4z" fill-rule="evenodd" fill="#ffd520"/>
<path d="M142.5 167.6l8.6-8.6a.72 .72 0 0 1 1 0l8.6 8.6a.73 .73 0 0 1 0 1l-8.6 8.6a.72 .72 0 0 1-1 0l-8.6-8.6a.73 .73 0 0 1 0-1z" fill-rule="evenodd" fill="#373435"/>
<path d="M151.3 159.3h.5l8.7 8.7-.1 .4-8.7 8.6-.4-.1-8.6-8.7v-.3z" fill-rule="evenodd" fill="#ffd520"/>
<path d="M147.2 163.9h.1v.5l.2-.7 .3-.1a1.27 1.27 0 0 0 .1 1.4v-.5l.2-.1a.78 .78 0 0 0 .1 .8 .78 .78 0 0 0 .9 .2v-.8l.3 .2v.3l.4-.2 .1-.2-.3-.3 .4-.1-.4-.6h.2l.3 .3v-.4a1 1 0 0 1-.4 1.7l.4-.1a.6 .6 0 0 1-.6 .8 1.09 1.09 0 0 0 1.6 .8l1.2-.1a2.45 2.45 0 0 1 3 .6 1.99 1.99 0 0 1 .1 2h-.1l.2 .3a1.42 1.42 0 0 1 .3 2.1l-.5 1.2a.39 .39 0 0 1-.6 .2l.5-1.2a1.31 1.31 0 0 0-.5-2l-.5-.6v.1a1.43 1.43 0 0 0 .4 1.6v.2l-.8 1.6a.75 .75 0 0 1-.9 .7v-.2a2.07 2.07 0 0 0 .2-3.3l-.1-.3h-1.1l-.1 3.2-.1 .3h-.4l.1-.5-.2-2.6v2.9l-.2 .3h-.5l.1-.3a3.1 3.1 0 0 0 0-2.3 7.4 7.4 0 0 0-1.8-2.9l-.3-.8-.5 .1a.43 .43 0 0 1 .1-.8v-.4a.61 .61 0 0 1-.7-.6l.7 .2-.1-.1a.96 .96 0 0 1-.8-1.5z" fill-rule="evenodd" fill="#373435"/>
<path d="M107.2 183a.94 .94 0 0 1 1.4 0l8.5 8.6a.94 .94 0 0 1 0 1.3l-8.5 8.5a.94 .94 0 0 1-1.4 0l-8.5-8.5a.94 .94 0 0 1 0-1.3z" fill-rule="evenodd" fill="#ffd520" stroke="#373435" stroke-width=".21"/>
<path d="M98.8 191.7l8.6-8.5a.73 .73 0 0 1 1 0l8.6 8.5a.73 .73 0 0 1 0 1l-8.6 8.6a.73 .73 0 0 1-1 0l-8.6-8.6a.73 .73 0 0 1 0-1z" fill-rule="evenodd" fill="#373435"/>
<path d="M99.1 192l8.6-8.6 .3-.1 8.7 8.7 .1 .3-8.6 8.8-.4 .1-8.7-8.7z" fill-rule="evenodd" fill="#ffd520"/>
<g fill="#373435" stroke="#225b24" stroke-width=".21">
<path d="M109.5 194.2a.24 .24 0 0 1 .2 .2 .24 .24 0 0 1-.1 .3l-.3-.1z" fill-rule="evenodd"/>
<path d="M104.3 190.3a4.2 4.2 0 0 1 5.1-.2l1.2 .4 .5-.5 .2 .3a2.06 2.06 0 0 0 .8 1.4l.1 .3a1.13 1.13 0 0 1-.1 1.8h-.6l-1.1-.4h-.8l.5-.4-.4 .2-.1 .2a1.5 1.5 0 0 1-.9 1.4v-.3a.85 .85 0 0 0-1.2-.8 .87 .87 0 0 0-1.2 .9l.4 .2-.1 .2a.87 .87 0 0 1-1.2-.2v-.5l-.2-.2h-.8l-.1 .3 .4 .2-.1 .1h-1l-.1-.3a.62 .62 0 0 0-.1-.9l-.1-.9 .3-1.5zM111.5 193.3l.4-.2zM111.9 193.4l.4-.3-.2 .3zM111.5 192.3l.3 .2zM111.5 192.2h.3v.2zM111.4 192.4l.2 .3-.2-.1zM111.9 192.2v.3zM111.5 192l-.2 .3 .4-.2zM111.1 190.2l.1 .1a.66 .66 0 0 1-.4 .9l-.1-.3v.1l.3-.1zM110.5 190.7l-.4 .6 .2 1.2 .2-.4a1.29 1.29 0 0 1 0-1.4zM108.5 191.7l.1-.2a1.73 1.73 0 0 0-.5 1.9v.3l-.1-.3a1.35 1.35 0 0 1 .5-1.7zM106.1 191.5l.1 .3a1.4 1.4 0 0 1 .5 2 1.56 1.56 0 0 0-.6-2z" fill-rule="evenodd"/>
</g>
<path d="M142.4 191.6l8.5-8.6a.94 .94 0 0 1 1.3 0l8.6 8.6a.94 .94 0 0 1 0 1.3l-8.6 8.5a.94 .94 0 0 1-1.3 0l-8.5-8.5a.94 .94 0 0 1 0-1.3z" fill-rule="evenodd" fill="#ffd520" stroke="#373435" stroke-width=".21"/>
<path d="M151.1 183.2a.73 .73 0 0 1 1 0l8.6 8.5a.73 .73 0 0 1 0 1l-8.6 8.6a.73 .73 0 0 1-1 0l-8.6-8.6a.73 .73 0 0 1 0-1z" fill-rule="evenodd" fill="#373435"/>
<path d="M142.7 192l8.6-8.6 .4-.1 8.7 8.7 .1 .3-8.7 8.8-.3 .1-8.8-8.7z" fill-rule="evenodd" fill="#ffd520"/>
<path d="M147.8 191a2.07 2.07 0 0 1 1.9-.3l1.2-.1 .5-.3a2.05 2.05 0 0 0 1.9-1.3l.7-.5 .8-.3 .3-.6 .1 .4 .1-.4 .1 .1v.4l.2 .2-.2-.1 .8 .7a.61 .61 0 0 1 .6 .5 .61 .61 0 0 1-.5 .7l-1.7-.5-.4 .7-.2 .8a1.67 1.67 0 0 1-.5 2 5.8 5.8 0 0 1 2.3 3 .51 .51 0 0 1-.6-.1 .51 .51 0 0 1-.1-.5l-.1-.1a4.1 4.1 0 0 0-2.9-2l-1.6-.2-1.1-.3-.4-.4-.7 1.5a1.74 1.74 0 0 0 .2 2.6l.1 .2a.96 .96 0 0 1-1.1-1.2 .94 .94 0 0 1 .2-1.5l-.2-.7a1.8 1.8 0 0 1 .3-2.4z" fill-rule="evenodd" fill="#373435"/>
<g fill="#373435" stroke="#373435" stroke-width=".21">
<path d="M149 192.6l-.2 .6 .1 .3a3.8 3.8 0 0 1 1.5 1.6l1.1 .8a.65 .65 0 0 0 .7 .7l-.6-1-.8-.7-.2-.8a.81 .81 0 0 0-.9-1.1z" fill-rule="evenodd"/>
<path d="M153.8 192.7l.5 .5a.92 .92 0 0 1 .7 1.4l-.1-.2a1.36 1.36 0 0 0-1.1-1l-.3-.3z" fill-rule="evenodd"/>
<path d="M154 195.2l.5-.2 .1-.3 .1 .3a.61 .61 0 0 1-.6 .6h-.2z" fill-rule="evenodd"/>
</g>
<path d="M156.2 189.5h.4h-.4h.3l-.1 .1z" fill-rule="evenodd" fill="#ffd520" stroke="#373435" stroke-width=".21"/>
<g fill="#373435" stroke="#373435" stroke-width=".21">
<path d="M146.6 191.7a.53 .53 0 0 1 .8-.1l-.2 .4a3.6 3.6 0 0 1-1.1 2.2h-1l.4-.1-.4-.1 .3-.2-.2-.2h.3l-.2-.2 .2-.1-.2-.1h.4a2.15 2.15 0 0 0 .9-1.5z" fill-rule="evenodd"/>
<path d="M150.6 189.8l.2-.1 .9 .2-.2-.3h.7l-.4-.3h.6l-.2-.2h.3l.2-.1-.4-.2h.2l-.1-.3 .5 .3 .2-.1-.3-.3 .3 .1v-.2h.7h-.4l.3-.1-.5-.1 .5-.1-.3-.1h.4l.8 .3-.3 .1a3.9 3.9 0 0 0-1.6 1.6l-.9 .4-1 .1-.3-.1 .4-.1-.4-.1 .4-.3z" fill-rule="evenodd"/>
</g>
<path d="M156.1 189.8l.4 .1-.2-.2 .4-.2-.2 .4z" fill-rule="evenodd" fill="#ffd520"/>
<path d="M155.5 188.3h.3l.1 .4z" fill-rule="evenodd" fill="#373435"/>
<g fill="#ffd520">
<path d="M155.3 188.8l.1 .1 .1-.1 .2 .5z" fill-rule="evenodd"/>
<path d="M120.9 167.4l8.5-8.5a.93 .93 0 0 1 1.3 0l8.6 8.5a.93 .93 0 0 1 0 1.4l-8.6 8.5a.94 .94 0 0 1-1.3 0l-8.5-8.5a.94 .94 0 0 1 0-1.4z" fill-rule="evenodd"/>
</g>
<path d="M156.6 189.9l.2-.1-.3 .2z" fill-rule="evenodd" fill="#ffd520" stroke="#373435" stroke-width=".21"/>
<path d="M121 167.6l8.6-8.6a.72 .72 0 0 1 1 0l8.6 8.6a.73 .73 0 0 1 0 1l-8.6 8.6a.72 .72 0 0 1-1 0l-8.6-8.6a.73 .73 0 0 1 0-1z" fill-rule="evenodd" fill="#373435"/>
<path d="M129.8 159.3h.5l8.7 8.7-.1 .4-8.7 8.6-.4-.1-8.6-8.7 .1-.3z" fill-rule="evenodd" fill="#ffd520"/>
<path d="M123.1 167a1.69 1.69 0 0 0 3 .2l.6-.5a6.1 6.1 0 0 1 2.6-2.4 2.95 2.95 0 0 1 3.1 1.7l.7 .3 .7-.3-.6-.4-.3-.4 .3 .1 1.8 .9 .5 .6-1.4 .2-1 1.2-.6 .2-.8 1.2-.3 .1-.2-.4 .3 .2 .1-.5a.6 .6 0 0 0-.1-.9 .64 .64 0 0 0-.7 .6l.1 1.5a.69 .69 0 0 0 .8 .7l2.1 .5 .3 .3-.5 .1-2.9-.6-.8-2a2.59 2.59 0 0 0-1.4-1.3l-.4-.4a.48 .48 0 0 0-.8-.1 3.5 3.5 0 0 1-3.5 .8z" fill-rule="evenodd" fill="#1f1a17"/>
<path d="M185.3 280.7l-6.1 6.2" fill="none" stroke="#373435" stroke-width=".21"/>
<path d="M22.6 226.4h5.9v5.9h-5.9z" fill-rule="evenodd" fill="#373435" stroke="#373435" stroke-width=".21"/>
<g font-size="17.6" fill="#ed3237">
<text x="45.7" y="263.1" transform="rotate(-28 45.7 263.1)">SUPERSEDED BY</text>
<text x="92.1" y="260.8" transform="rotate(-28 92.1 260.8)">W5-Q19</text>
<text x="105.7" y="275.9" transform="rotate(-28 105.7 275.9)">(06/23)</text>
</g>
<g font-size="8.7" fill="#225a35">
<text x="60.2" y="58.4">CONSERVATION</text>
<text x="60.2" y="74.6">AREA FOR</text>
<text x="60.2" y="90.9">WILDLIFE</text>
</g>
<g font-size="7.1" fill="#373435">
<text x="110.9" y="253.1">CONSERVATION AREA</text>
<text x="104.1" y="260">FOR WILDLIFE - NEXT ..km</text>
<text x="175.6" y="274.2">TC1607</text>
</g>
<text font-size="7" fill="#225a35" x="68.5" y="109.9">NEXT</text>
<g font-size="4.2" fill="#373435">
<text x="100.6" y="267.2">APPROVED AS OFFICIAL TRAFFIC SIGN</text>
<text x="174.7" y="285.6">A</text>
<text x="180.7" y="285.6">B</text>
<text x="186.7" y="285.6">C</text>
</g>
<g font-size="4" fill="#225a35">
<text x="126.1" y="108.4">REPORT INJURED</text>
<text x="126.7" y="115.4">ANIMALS PHONE</text>
<text x="129.1" y="122.4">1300 ANIMAL</text>
</g>
<g font-size="3.9" fill="#373435">
<text x="157.9" y="24.5">W5-47*</text>
<text x="108.6" y="30.9">2400</text>
<text x="183.9" y="34.4">R200</text>
<text x="63.5" y="38.1">135</text>
<text x="157.7" y="38.1">100</text>
<text x="36.5" y="46.6">160</text>
<text x="178.4" y="46.8">160</text>
<text x="47.3" y="48.5">32</text>
<text x="30.8" y="55.1">180CN</text>
<text x="36.6" y="63.4">145</text>
<text x="30.8" y="71.5">180CN</text>
<text x="36.6" y="79.7">145</text>
<text x="36.5" y="87.8">180</text>
<text x="189.1" y="87.8">1800</text>
<text x="30.8" y="97.6">240CN</text>
<text x="30" y="107.6">140DW</text>
<text x="179.3" y="112.7">500</text>
<text x="17.4" y="119.6">120DM/105LC</text>
<text x="36.5" y="114.3">110</text>
<text x="36.5" y="127.6">200</text>
<text x="179.5" y="129.8">100</text>
<text x="49.2" y="137.5">64</text>
<text x="139.7" y="135.2">750</text>
<text x="176.7" y="148.9">TC1547</text>
<text x="19" y="197.7">Colour Legend</text>
</g>
<text font-size="3.9" fill="#225a35" x="82.4" y="121.4">km</text>
<g font-size="3.5" fill="#373435">
<text x="75.5" y="152.7">* Other wildlife warning signs can be utilised as required</text>
<text x="32.4" y="206.1">Retroreflective white</text>
<text x="32.4" y="214.3">Retroreflective green</text>
<text x="90.9" y="213.1">Notes:</text>
<text x="85.1" y="217.9">1. Image is available from Transport and Main Roads, Email:-</text>
<text x="88.4" y="221.8">TrafficEngineering.support@tmr.qld.gov.au.</text>
<text x="32.4" y="222.1">Retroreflective yellow</text>
<text x="85.1" y="225.7">2. Sign to be used according to future guidelines in the Traffic and</text>
<text x="32.4" y="230.2">Black</text>
<text x="88.4" y="229.7">Road Use Management. In interim please contact Transport and</text>
<text x="88.4" y="233.6">Main Roads, Email:- TrafficEngineering.support@tmr.qld.gov.au.</text>
<text x="21.6" y="267.8">Department of Transport and Main Roads</text>
<text x="18.2" y="271.8">Infrastructure Management &amp; Delivery Division</text>
<text x="16.7" y="280.6">Designed</text>
<text x="42.7" y="280.6">Checked</text>
<text x="69.7" y="280.6">Scale</text>
<text x="98.5" y="281.3">ACTING PRINCIPAL ENGINEER</text>
<text x="154.7" y="276.1">23/03/16</text>
<text x="157.4" y="281.2">Date</text>
<text x="17" y="284.8">TV 04/06</text>
<text x="42.8" y="284.8">DJ 05/06</text>
<text x="69.7" y="285.2">Not to Scale</text>
<text x="98.5" y="284.8">(Traffic Engineering)</text>
</g>
<g font-size="3.1" fill="#373435">
<text x="80.9" y="181.3">TC 1546</text>
<text x="103.4" y="181.3">W5-44</text>
<text x="125.5" y="181.3">W5-29</text>
<text x="145.6" y="181.3">TC 1454</text>
<text x="82.4" y="205.2">W5-45</text>
<text x="103.3" y="205.2">W5-48</text>
<text x="124.1" y="205.2">TC 9866</text>
<text x="147" y="205.2">W5-46</text>
</g>
<text font-size="2.8" fill="#373435" x="79.9" y="169.5">WILDLIFE</text>
</svg>
